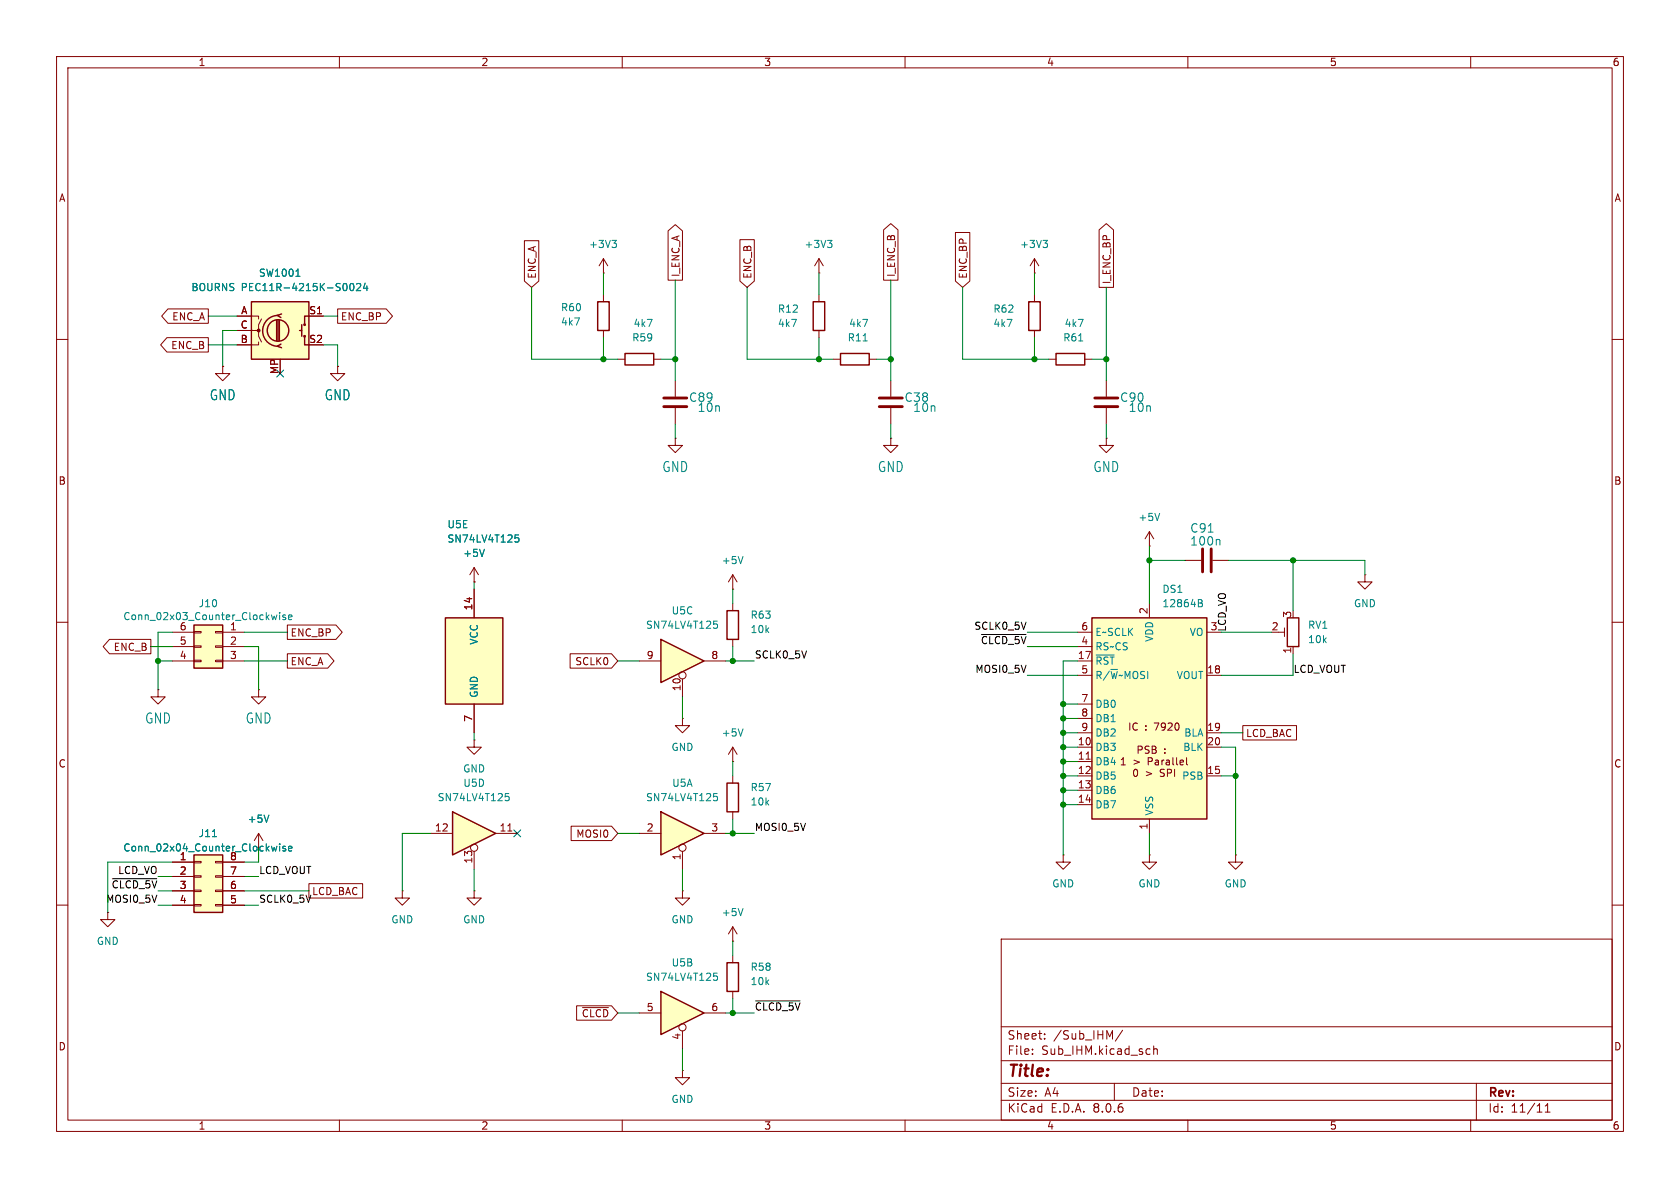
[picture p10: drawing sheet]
<svg xmlns="http://www.w3.org/2000/svg" width="297mm" height="210mm" viewBox="0 0 297 210" stroke-linecap="round" stroke-linejoin="round" font-family="sans-serif">
<g fill="none" stroke="#840000" stroke-width=".18">
<path d="M10 10h277v190h-277zM12 12h273v186h-273zM60 10v2M110 10v2M160 10v2M210 10v2M260 10v2M10 60h2M285 60h2M10 110h2M129.5 104.1h.1M129.5 101.6l-.7 1.3"/>
<path d="M129.5 101.6v2.5M129.5 101.6l.8 1.3M285 110h2M45.7 121.9v1.3h-1.3l1.3 1.3 1.3-1.3h-1.3M45.7 121.9h.1M10 160h2M218.4 151.1v1.3h-1.2l1.2 1.3 1.3-1.3h-1.3M218.4 151.1h.1M285 160h2M177 166h108v32h-108zM60 198v2M110 198v2"/>
<path d="M160 198v2M177 194.5h108M177 191.5h108M177 187.5h108M177 181.5h108M182.5 186.3v.1M182.5 185.5v.1M184.7 183.6v.1M184.7 182.8v.1M197 191.5v3M198.5 182.1l-1.3 2M203.2 185.4l.1 .1"/>
<path d="M203.3 186.3l-.1 .1M204 184.9v1.5M204 185.5l.2-.1 .3 .1 .1 .9M210 198v2M260 198v2M261 191.5v6.5M273.2 196.6h.8M273.2 195.5l.4-.4v1.5"/>
</g>
<path d="M131.4 98.4l-.5 1.2" fill="none" stroke="#008484" stroke-width=".18"/>
<path d="M193 109.2h20.4v35.6h-20.4z" fill="#ffffc2"/>
<path d="M193 109.2h20.4v35.6h-20.4z" fill="none" stroke="#840000" stroke-width=".25"/>
<g fill="none" stroke="#840000" stroke-width=".18">
<path d="M83.8 102.9h.1M83.8 100.3l-.7 1.3M83.8 100.3v2.6M83.8 100.3l.8 1.3M190.5 116.8h2.5M190.5 119.4h2.5M190.5 111.8h2.5M190.5 114.3h2.5M203.2 106.7v2.5M213.4 119.4h2.5M213.4 111.8h2.5M190.5 134.6h2.5"/>
<path d="M190.5 132.1h2.5M190.5 137.2h2.5M190.5 139.7h2.5M190.5 129.5h2.5M190.5 124.5h2.5M190.5 127h2.5M192 134.2h.7M198.2 134.3l.4-.4v1.3M198.2 135.2h.7M199.7 127.8v1.3M200.5 134.4l.9 .3-.9 .4M200.6 136h.1a.68 .68 0 0 1 .4 .6 .68 .68 0 0 1-.4 .7 .84 .84 0 0 1-.1-1.3z"/>
<path d="M201.1 127.9a.6 .6 0 0 0-.9 .5 .6 .6 0 0 0 .6 .7l.3-.1M201.7 132.6l.2-.3v-.3l-.7-.1v1.3M202.6 129v.1M202.6 128.3v.1M202.6 136.4l1 .4-1 .3M203 133.9v1.3M203.7 134.1v.3l-.1 .1-.6 .1M203.7 131.9l.6 .1 .1 .3-.3 .2M203.7 132.5h.4M204 127.8h.9l-.6 1.3M204.1 132.5l.3 .2v.3l-.7 .2M204.3 134.4h.5v.8"/>
<path d="M204.8 134.7h-.4l-.2 .2 .2 .3h.4M205.4 134.4v.8M205.8 134.4l-.4 .2M205.8 136h-.4l-.2 .1v.4l.5 .2 .1 .3-.2 .3-.5-.1M206 128.4l-.2 .2h-.3l-.2-.2 .1-.5 .4-.1 .2 .1a.84 .84 0 0 1-.3 1.2h-.3M206.2 134.4h.5v.8M206.4 136.7l.6-.1 .1-.2-.1-.3-.6-.1v1.3M206.5 127.9l.5-.1 .2 .4-.8 .9h.8M206.7 134.7h-.4l-.2 .2 .2 .3h.4M207.4 133.9v1.1l.1 .2M207.7 136v1.3M207.8 127.9l.2-.1a.68 .68 0 0 1 .5 .6 .68 .68 0 0 1-.5 .7l-.2-.1-.1-.4z"/>
<path d="M208 133.9v1.1l.2 .2M208.6 134.8l.6-.1v-.3h-.4l-.2 .1 .1 .7h.5M209.8 133.9v1.1l.2 .2M213.4 132.1h2.5M213.4 137.2h2.5M213.4 129.5h2.5M188 151.1v1.3h-1.3l1.3 1.3 1.2-1.3h-1.2M188 151.1h.1M190.5 142.2h2.5M203.2 144.8v2.5"/>
</g>
<path d="M85.6 97.1l-.4 1.3M193.8 115.8h3.2M211.9 106l.6 .1v.3l-.2 .2M211.9 106.6h.4M212.3 106.6l.3 .2-.1 .3-.6 .2" fill="none" stroke="#008484" stroke-width=".18"/>
<path d="M78.7 109.2h10.2v15.3h-10.2z" fill="#ffffc2"/>
<path d="M78.7 109.2h10.2v15.3h-10.2z" fill="none" stroke="#840000" stroke-width=".25"/>
<path d="M83.8 104.1v5.1M83.8 124.5v5" fill="none" stroke="#840000" stroke-width=".18"/>
<path d="M91.1 94.6h.6M91.1 95.1l.4-.1 .2 .3-.1 .5h-.5" fill="none" stroke="#008484" stroke-width=".18"/>
<path d="M44.4 53.3h10.2v10.2h-10.2z" fill="#ffffc2"/>
<g fill="none" stroke="#840000" stroke-width=".25">
<path d="M44.4 53.3h10.2v10.2h-10.2zM48.9 56.6v3.6M49.1 55.8a2.73 2.73 0 0 0-2.7 2.7 2.73 2.73 0 0 0 2.7 2.7M49.1 56.6v3.6M49.4 56.6v3.6M49.8 55.5l-.8 .3 .7 .3M53 58.4h.3M53.3 57.4v2M53.8 59.4v1.6h.8M54.6 55.9h-.8v1.5M143.8 53.3h2v5.1h-2zM181.9 53.3h2v5.1h-2z"/>
<path d="M49.7 60.8l-.7 .4 .8 .3M110.5 62.5h5.1v2h-5.1zM148.6 62.5h5.1v2h-5.1zM128.5 108h2.1v5h-2.1zM227.6 109.2h2v5.1h-2z"/>
<circle cx="49.1" cy="58.4" r="1.9"/>
<circle cx="53.8" cy="57.4" r=".13"/>
<circle cx="53.8" cy="59.4" r=".13"/>
</g>
<circle cx="45.7" cy="58.4" r=".25" fill="#840000" stroke="#840000" stroke-width=".18"/>
<g fill="none" stroke="#840000" stroke-width=".18">
<path d="M41.9 55.9h3.8v.5M41.9 58.4h3.8v1l.5 1.1M46.2 56.4l-.5 1v1h-.5M54.6 55.9h2.5M144.8 48.3h.1M144.8 45.7l.7 1.3M144.8 45.7v2.6M144.8 52.1v1.2M144.8 58.4v1.3M144.8 45.7l-.8 1.3M182.9 52.1v1.2M182.9 58.4v1.3"/>
<path d="M45.7 60.5v.5h-3.8M59.7 64.8v1.2h1.3l-1.3 1.3-1.3-1.3h1.3M59.7 64.8h.1M109.2 63.5h1.3M115.6 63.5h1.2M119.4 77.5v1.2h1.2l-1.2 1.3-1.3-1.3h1.3M119.4 77.5h.1M119.4 67.3v2.8M119.4 72.1v2.8M147.3 63.5h1.3M153.7 63.5h1.2M157.5 67.3v2.8"/>
<path d="M157.5 72.1v2.8M195.6 77.5v1.2h1.2l-1.2 1.3-1.3-1.3h1.3M195.6 77.5h.1M195.6 67.3v2.8M195.6 72.1v2.8M129.5 106.7v1.3M129.5 113v1.3M226.1 111.8h1M227.1 111v1.5M228.6 114.3v1.3M241.3 101.6v1.3h-1.3l1.3 1.2 1.3-1.2h-1.3M241.3 101.6h.1"/>
<path d="M83.8 130.8v1.3h-1.3l1.3 1.3 1.3-1.3h-1.3M83.8 130.8h.1M71.1 157.5v1.3h-1.3l1.3 1.2 1.3-1.2h-1.3M71.1 157.5h.1M83.8 157.5v1.3h-1.3l1.3 1.2 1.3-1.2h-1.3M83.8 157.5h.1M203.2 151.1v1.3h-1.3l1.3 1.3 1.3-1.3h-1.3M203.2 151.1h.1"/>
</g>
<path d="M52.3 48.8h.7M62 50.2l.1-.1a.68 .68 0 0 1 .5 .6 .68 .68 0 0 1-.5 .7l-.1-.1-.2-.4zM63 50.2l.5-.1 .3 .4-.8 .9h.8M64.6 50l-.3 1h.7M64.9 50.5v.9M146.3 42.5h.8l-.4 .5M146.8 43l.3 .2v.3l-.3 .3M152.6 60.3h.7" fill="none" stroke="#008484" stroke-width=".18"/>
<path d="M117.3 71.9h4.1M117.3 70.4h4.1M155.4 71.9h4.1M155.4 70.4h4.1M193.5 71.9h4.1M193.5 70.4h4.1" fill="none" stroke="#840000" stroke-width=".51"/>
<path d="M116.8 113l7.7 3.8-7.7 3.9z" fill="#ffffc2"/>
<path d="M116.8 113l7.7 3.8-7.7 3.9z" fill="none" stroke="#840000" stroke-width=".25"/>
<g fill="none" stroke="#840000" stroke-width=".18">
<path d="M113 116.8h3.8M124.5 116.8h3.8M120.6 120v3.2"/>
<circle cx="120.6" cy="119.4" r=".63"/>
</g>
<path d="M126.2 109.8h.6M126.2 110.3h.4l.2 .2-.1 .5h-.5" fill="none" stroke="#008484" stroke-width=".18"/>
<path d="M80 143.5l7.6 3.8-7.6 3.8z" fill="#ffffc2"/>
<path d="M105.7 53.3h2v5.1h-2zM186.7 62.5h5.1v2h-5.1zM128.5 138.4h2.1v5.1h-2.1zM80 143.5l7.6 3.8-7.6 3.8zM128.5 170.2h2.1v5.1h-2.1z" fill="none" stroke="#840000" stroke-width=".25"/>
<g fill="none" stroke="#840000" stroke-width=".18">
<path d="M106.7 48.3h.1M106.7 45.7v2.6M106.7 52.1v1.2M106.7 58.4v1.3M106.7 45.7l-.8 1.3M106.7 45.7l.7 1.3M182.9 48.3h.1M182.9 45.7l.7 1.3M182.9 45.7v2.6M182.9 45.7l-.8 1.3M157.5 77.5v1.2h1.2l-1.2 1.3-1.3-1.3h1.3M157.5 77.5h.1"/>
<path d="M185.4 63.5h1.3M191.8 63.5h1.2M203.2 96.5h.1M203.2 94l-.8 1.3M203.2 94v2.5M203.2 94l.8 1.3M209.5 99.1h2.8M214.4 99.1h2.8M129.5 137.2v1.2M76.2 147.3h3.8M83.8 150.5v3.2M87.6 147.3h3.8"/>
<path d="M89.8 146.9h.7M120.6 157.5v1.3h-1.2l1.2 1.2 1.3-1.2h-1.3M120.6 157.5h.1M129.5 143.5v1.3M129.5 166.4h.1M129.5 163.8v2.6M129.5 168.9v1.3M129.5 175.3v1.2M129.5 163.8l-.7 1.3M129.5 163.8l.8 1.3"/>
<circle cx="83.8" cy="149.9" r=".63"/>
</g>
<path d="M108.2 42.5h.8l-.4 .5M108.7 43l.3 .2v.3l-.3 .3M184.4 42.5h.8l-.4 .5M184.9 43l.3 .2v.3l-.3 .3M190.7 60.3h.7M205 90.7l-.4 1.3M215.5 95.4l.2 .2v.8M89.4 140.3h.6M89.4 140.8h.4l.2 .2-.1 .5h-.5M131.4 160.6l-.5 1.3" fill="none" stroke="#008484" stroke-width=".18"/>
<path d="M212.6 97v4.1M214.1 97v4.1" fill="none" stroke="#840000" stroke-width=".51"/>
<path d="M116.8 143.5l7.7 3.8-7.7 3.8z" fill="#ffffc2"/>
<path d="M116.8 143.5l7.7 3.8-7.7 3.8z" fill="none" stroke="#840000" stroke-width=".25"/>
<g fill="none" stroke="#840000" stroke-width=".18">
<path d="M120.6 127v1.3h-1.2l1.2 1.2 1.3-1.2h-1.3M120.6 127h.1M129.5 134.6h.1M129.5 132.1l-.7 1.3M129.5 132.1v2.5M129.5 132.1l.8 1.3M45.7 147.3l-.7 1.3M45.7 147.3v2.6M45.7 147.3l.8 1.3M113 147.3h3.8M120.6 150.5v3.2M124.5 147.3h3.8"/>
<path d="M120.6 189.2v1.3h-1.2l1.2 1.3 1.3-1.3h-1.3M120.6 189.2h.1"/>
<circle cx="120.6" cy="149.9" r=".63"/>
</g>
<path d="M131.4 128.8l-.5 1.3M47.5 144.1l-.4 1.3M126.2 140.3h.6M126.2 140.8h.4l.2 .2-.1 .5h-.5" fill="none" stroke="#008484" stroke-width=".18"/>
<path d="M116.8 175.3l7.7 3.8-7.7 3.8z" fill="#ffffc2"/>
<path d="M116.8 175.3l7.7 3.8-7.7 3.8z" fill="none" stroke="#840000" stroke-width=".25"/>
<g fill="none" stroke="#840000" stroke-width=".18">
<path d="M19 161.3v1.3h-1.2l1.2 1.2 1.3-1.2h-1.3M19 161.3h.1M113 179.1h3.8M124.5 179.1h3.8M120.6 182.2v3.2"/>
<circle cx="120.6" cy="181.6" r=".63"/>
</g>
<path d="M126.2 172h.6M126.2 172.6l.4-.1 .2 .3-.1 .4h-.5" fill="none" stroke="#008484" stroke-width=".18"/>
<path d="M34.3 151.1h5.1v10.2h-5.1z" fill="#ffffc2"/>
<g fill="none" stroke="#840000" stroke-width=".18">
<path d="M39.4 64.8v1.2h1.2l-1.2 1.3-1.3-1.3h1.3M39.4 64.8h.1M27.9 121.9v1.3h-1.2l1.2 1.3 1.3-1.3h-1.3M27.9 121.9h.1M30.5 152.4h3.8M30.5 154.9h3.8M30.5 157.5h3.8M34.3 159.9h1.3v.2h-1.3zM34.3 157.4h1.3v.2h-1.3zM34.3 154.8h1.3v.3h-1.3zM34.3 152.3h1.3v.2h-1.3zM38.1 159.9h1.3v.2h-1.3z"/>
<path d="M38.1 157.4h1.3v.2h-1.3zM38.1 154.8h1.3v.3h-1.3zM38.1 152.3h1.3v.2h-1.3zM39.4 152.4h3.8M39.4 154.9h3.8M39.4 157.5h3.8M30.5 160h3.8M39.4 160h3.8"/>
</g>
<path d="M34.3 151.1h5.1v10.2h-5.1z" fill="none" stroke="#840000" stroke-width=".25"/>
<path d="M37.6 147.9h.7M49 149.6l-.3 .8-.2-.6M49.4 149.2v.1M49.4 149.6v.8M50.5 149.7l-.3-.1-.2 .2v.2l.5 .1v.3h-.5M51 150l.6-.1v-.2l-.4-.1-.2 .2 .1 .6h.5" fill="none" stroke="#008484" stroke-width=".18"/>
<path d="M34.3 110.5h5.1v7.6h-5.1z" fill="#ffffc2"/>
<g fill="none" stroke="#840000" stroke-width=".18">
<path d="M29.5 59.7h7.3v2.5h-7.3l-1.1-1.2zM29.7 54.6h7.1v2.6h-7.1l-1.1-1.3zM41.9 55.9h2.5M41.9 58.4h2.5M54.6 55.9h2.5M59.7 54.6h8.6l1.1 1.3-1.1 1.3h-8.6zM92.7 42.5h2.6v7.2l-1.3 1.1-1.3-1.1zM118.1 40.8l1.3-1.1 1.3 1.1v8.7h-2.6zM130.8 42.4h2.6v7.3l-1.3 1.1-1.3-1.1zM156.2 40.6l1.3-1.1 1.3 1.1v8.9h-2.6zM168.9 41.1h2.6v8.6l-1.3 1.1-1.3-1.1zM194.3 40.6l1.3-1.1 1.3 1.1v10.2h-2.6z"/>
<path d="M39.4 64.8h.1M41.9 61h2.5M59.7 64.8h.1M19.3 113h7.4v2.6h-7.4l-1.1-1.3zM30.5 111.8h3.8M30.5 114.3h3.8M30.5 116.8h3.8M34.3 116.7h1.3v.3h-1.3zM34.3 114.2h1.3v.2h-1.3zM34.3 111.6h1.3v.3h-1.3zM38.1 116.7h1.3v.3h-1.3zM38.1 114.2h1.3v.2h-1.3z"/>
<path d="M38.1 111.6h1.3v.3h-1.3zM39.4 111.8h3.8M39.4 114.3h3.8M39.4 116.8h3.8M50.8 110.5h8.6l1.1 1.3-1.1 1.2h-8.6zM50.8 115.6h7.1l1.2 1.2-1.2 1.3h-7.1zM83.8 102.9h.1M83.8 104.1v5.1M100.8 115.6h7.3l1.1 1.2-1.1 1.3h-7.3zM83.8 124.5v5M219.7 128.3h9.5v2.5h-9.5zM30.5 152.4h3.8"/>
<path d="M30.5 154.9h3.8M30.5 157.5h3.8M39.4 152.4h3.8M39.4 154.9h3.8M39.4 157.5h3.8M54.6 156.2h9.5v2.6h-9.5zM101 146h7.1l1.1 1.3-1.1 1.3h-7.1zM30.5 160h3.8M39.4 160h3.8M101.9 177.8h6.2l1.1 1.3-1.1 1.2h-6.2zM103 178.1h4.6"/>
</g>
<path d="M34.3 110.5h5.1v7.6h-5.1z" fill="none" stroke="#840000" stroke-width=".25"/>
<g fill="none" stroke="#008484" stroke-width=".18">
<path d="M52.3 48.8h.7M62 50.2l.1-.1a.68 .68 0 0 1 .5 .6 .68 .68 0 0 1-.5 .7l-.1-.1-.2-.4zM63 50.2l.5-.1 .3 .4-.8 .9h.8M64.6 50l-.3 1h.7M64.9 50.5v.9M85.6 97.1l-.4 1.3M91.1 94.6h.6M91.1 95.1l.4-.1 .2 .3-.1 .5h-.5M49 108.7l-.3 .8-.2-.6M49.4 108.3v.1M49.4 108.7v.8M50.5 108.8l-.3-.1-.2 .2v.2l.5 .1v.3h-.5"/>
<path d="M51 109.1l.6-.1v-.2l-.4-.1-.2 .2 .1 .6h.5M37.6 147.9h.7M47.5 144.1l-.4 1.3M49 149.6l-.3 .8-.2-.6M49.4 149.2v.1M49.4 149.6v.8M50.5 149.7l-.3-.1-.2 .2v.2l.5 .1v.3h-.5M51 150l.6-.1v-.2l-.4-.1-.2 .2 .1 .6h.5"/>
</g>
<path d="M173.5 112.2h7.9M19.9 155.3h7.8M133.6 176.9h7.8" fill="none" stroke="#000" stroke-width=".18"/>
<g fill="none" stroke="#008400" stroke-width=".18">
<path d="M36.8 55.9h5.1M41.9 58.4h-2.5v6.4M57.1 55.9h2.6M94 50.8v12.7h15.2M106.7 48.3v3.8M106.7 59.7v3.8M119.4 49.5v17.8M132.1 50.8v12.7h15.2M144.8 48.3v3.8M144.8 59.7v3.8M157.5 49.5v17.8M170.2 50.8v12.7h15.2"/>
<path d="M182.9 48.3v3.8M182.9 59.7v3.8M195.6 50.8v16.5M36.8 61h5.1M57.1 61h2.6v3.8M116.8 63.5h2.6M119.4 74.9v2.6M154.9 63.5h2.6M157.5 74.9v2.6M193 63.5h2.6M195.6 74.9v2.6M203.2 99.1h6.3"/>
<path d="M203.2 96.5v10.2M217.2 99.1h24.1v2.5M228.6 99.1v8.9M26.7 114.3h3.8M27.9 116.8h2.6M30.5 111.8h-2.6v10.1M43.2 111.8h7.6M43.2 114.3h2.5v7.6M43.2 116.8h7.6M83.8 102.9v1.2M109.2 116.8h3.8M128.3 116.8h5"/>
<path d="M129.5 104.1v2.6M129.5 114.3v2.5M181.6 119.4h8.9M181.6 111.8h8.9M181.6 114.3h8.9M190.5 116.8h-2.5v34.3M215.9 111.8h8.9M228.6 115.6v3.8h-12.7M83.8 129.5v1.3M120.6 123.2v3.8M129.5 134.6v2.6M188 132.1h2.5"/>
<path d="M188 137.2h2.5M188 127h2.5M188 124.5h2.5M188 139.7h2.5M188 129.5h2.5M188 134.6h2.5M215.9 132.1h2.5v19M215.9 137.2h2.5M215.9 129.5h3.8M27.9 157.5h2.6M27.9 154.9h2.6M30.5 152.4h-11.5v8.9"/>
<path d="M43.2 157.5h11.4M43.2 154.9h2.5M45.7 149.9v2.5h-2.5M76.2 147.3h-5.1v10.2M83.8 153.7v3.8M109.2 147.3h3.8M120.6 153.7v3.8M128.3 147.3h5M129.5 144.8v2.5M188 142.2h2.5M203.2 147.3v3.8M27.9 160h2.6"/>
<path d="M43.2 160h2.5M109.2 179.1h3.8M128.3 179.1h5M129.5 166.4v2.5M129.5 176.5v2.6M120.6 185.4v3.8"/>
</g>
<path d="M48.9 65.4l1.2 1.2M50.1 65.4l-1.2 1.2M90.8 146.7l1.2 1.2M92 146.7l-1.2 1.2" fill="none" stroke="#000084" stroke-width=".18"/>
<g fill="#008400" stroke="#008400" stroke-width=".18">
<circle cx="188" cy="127" r=".46"/>
<circle cx="129.5" cy="147.3" r=".46"/>
<circle cx="188" cy="129.5" r=".46"/>
<circle cx="188" cy="134.6" r=".46"/>
<circle cx="188" cy="137.2" r=".46"/>
<circle cx="188" cy="132.1" r=".46"/>
<circle cx="188" cy="142.2" r=".46"/>
<circle cx="188" cy="139.7" r=".46"/>
<circle cx="144.8" cy="63.5" r=".46"/>
<circle cx="119.4" cy="63.5" r=".46"/>
<circle cx="182.9" cy="63.5" r=".46"/>
<circle cx="203.2" cy="99.1" r=".46"/>
<circle cx="218.4" cy="137.2" r=".46"/>
<circle cx="228.6" cy="99.1" r=".46"/>
<circle cx="188" cy="124.5" r=".46"/>
<circle cx="195.6" cy="63.5" r=".46"/>
<circle cx="129.5" cy="179.1" r=".46"/>
<circle cx="106.7" cy="63.5" r=".46"/>
<circle cx="27.9" cy="116.8" r=".46"/>
<circle cx="157.5" cy="63.5" r=".46"/>
<circle cx="129.5" cy="116.8" r=".46"/>
</g>
<text font-size="2.8" fill="#840000" x="178" y="190.9">Title:</text>
<g font-size="2.5" fill="#008484">
<text x="37" y="71">GND</text>
<text x="57.3" y="71">GND</text>
<text x="117" y="83.7">GND</text>
<text x="155.1" y="83.7">GND</text>
<text x="193.2" y="83.7">GND</text>
<text x="25.6" y="128.1">GND</text>
<text x="43.3" y="128.1">GND</text>
</g>
<g font-size="2.1" fill="#008484">
<text x="121.7" y="71.2">C89</text>
<text x="159.8" y="71.2">C38</text>
<text x="197.9" y="71.2">C90</text>
<text x="123.2" y="73">10n</text>
<text x="161.3" y="73">10n</text>
<text x="199.4" y="73">10n</text>
<text x="210.3" y="94.4">C91</text>
<text x="210.3" y="96.6">100n</text>
</g>
<g font-size="2.1" fill="#840000">
<text x="178" y="184">Sheet:</text>
<text x="186.2" y="184">/Sub_IHM/</text>
<text x="178" y="186.7">File:</text>
<text x="184.1" y="186.7">Sub_IHM.kicad_sch</text>
<text x="178" y="196.9">KiCad</text>
<text x="178" y="194.1">Size:</text>
<text x="184.7" y="194.1">A4</text>
<text x="185.7" y="196.9">E.D.A.</text>
<text x="193.3" y="196.9">8.0.6</text>
<text x="200" y="194.1">Date:</text>
<text x="263" y="194.3">Rev:</text>
<text x="263" y="196.9">Id:</text>
<text x="267.1" y="196.9">11/11</text>
</g>
<g font-size="1.8" fill="#840000">
<text x="35" y="11.9">1</text>
<text x="85" y="11.9">2</text>
<text x="135" y="11.9">3</text>
<text x="185" y="11.9">4</text>
<text x="235" y="11.9">5</text>
<text x="285" y="11.9">6</text>
<text x="10.3" y="35.9">A</text>
<text x="285.3" y="35.9">A</text>
<text x="94.9" y="49.4" transform="rotate(-90 94.9 49.4)">ENC_A</text>
<text x="120.3" y="49.1" transform="rotate(-90 120.3 49.1)">I_ENC_A</text>
<text x="133" y="49.4" transform="rotate(-90 133 49.4)">ENC_B</text>
<text x="158.4" y="49.1" transform="rotate(-90 158.4 49.1)">I_ENC_B</text>
<text x="171.1" y="49.4" transform="rotate(-90 171.1 49.4)">ENC_BP</text>
<text x="196.5" y="50.3" transform="rotate(-90 196.5 50.3)">I_ENC_BP</text>
<text x="30.3" y="56.8">ENC_A</text>
<text x="42.4" y="58.2">C</text>
<text x="42.5" y="55.6">A</text>
<text x="54.6" y="55.6">S1</text>
<text x="60.2" y="56.8">ENC_BP</text>
<text x="30.2" y="61.9">ENC_B</text>
<text x="42.4" y="60.7">B</text>
<text x="54.6" y="60.7">S2</text>
<text x="49.3" y="66.2" transform="rotate(-90 49.3 66.2)">MP</text>
<text x="10.3" y="85.9">B</text>
<text x="285.3" y="85.9">B</text>
<text x="83.6" y="108" transform="rotate(-90 83.6 108)">14</text>
<text x="31.7" y="111.5">6</text>
<text x="40.6" y="111.5">1</text>
<text x="51.3" y="112.7">ENC_BP</text>
<text x="191.1" y="111.5">6</text>
<text x="202.9" y="108.7" transform="rotate(-90 202.9 108.7)">2</text>
<text x="224.7" y="111.5">2</text>
<text x="228.3" y="109.3" transform="rotate(-90 228.3 109.3)">3</text>
<text x="20" y="115.3">ENC_B</text>
<text x="31.7" y="116.6">4</text>
<text x="31.7" y="114">5</text>
<text x="40.6" y="114">2</text>
<text x="40.6" y="116.6">3</text>
<text x="51.3" y="117.8">ENC_A</text>
<text x="101.6" y="117.8">SCLK0</text>
<text x="114.2" y="116.6">9</text>
<text x="125.7" y="116.6">8</text>
<text x="190.5" y="116.6">17</text>
<text x="191.1" y="114">4</text>
<text x="191.1" y="119.1">5</text>
<text x="213.3" y="119.1">18</text>
<text x="228.3" y="115.6" transform="rotate(-90 228.3 115.6)">1</text>
<text x="120.4" y="122.3" transform="rotate(-90 120.4 122.3)">10</text>
<text x="191.1" y="124.2">7</text>
<text x="83.6" y="127.7" transform="rotate(-90 83.6 127.7)">7</text>
<text x="190.5" y="131.8">10</text>
<text x="191.1" y="126.7">8</text>
<text x="191.1" y="129.3">9</text>
<text x="213.3" y="129.3">19</text>
<text x="213.3" y="131.8">20</text>
<text x="220.2" y="130.5">LCD_BAC</text>
<text x="10.3" y="135.9">C</text>
<text x="190.5" y="134.4">11</text>
<text x="190.5" y="136.9">12</text>
<text x="200.8" y="133.5">:</text>
<text x="202.6" y="133.5">1</text>
<text x="206.1" y="133.5">&gt;</text>
<text x="213.3" y="136.9">15</text>
<text x="285.3" y="135.9">C</text>
<text x="190.5" y="139.4">13</text>
<text x="190.5" y="142">14</text>
<text x="76.8" y="147.1">12</text>
<text x="88.2" y="147.1">11</text>
<text x="101.8" y="148.3">MOSI0</text>
<text x="114.2" y="147.1">2</text>
<text x="125.7" y="147.1">3</text>
<text x="202.9" y="146.8" transform="rotate(-90 202.9 146.8)">1</text>
<text x="31.7" y="152.1">1</text>
<text x="31.7" y="154.7">2</text>
<text x="40.6" y="154.7">7</text>
<text x="40.6" y="152.1">8</text>
<text x="83.6" y="152.8" transform="rotate(-90 83.6 152.8)">13</text>
<text x="120.4" y="152.2" transform="rotate(-90 120.4 152.2)">1</text>
<text x="31.7" y="157.2">3</text>
<text x="31.7" y="159.8">4</text>
<text x="40.6" y="159.8">5</text>
<text x="40.6" y="157.2">6</text>
<text x="55.1" y="158.4">LCD_BAC</text>
<text x="114.2" y="178.8">5</text>
<text x="125.7" y="178.8">6</text>
<text x="10.3" y="185.9">D</text>
<text x="102.7" y="180">~{CLCD}</text>
<text x="120.4" y="183.9" transform="rotate(-90 120.4 183.9)">4</text>
<text x="285.3" y="185.9">D</text>
<text x="35" y="199.9">1</text>
<text x="85" y="199.9">2</text>
<text x="135" y="199.9">3</text>
<text x="185" y="199.9">4</text>
<text x="235" y="199.9">5</text>
<text x="285" y="199.9">6</text>
</g>
<g font-size="1.8" fill="#008484">
<text x="104" y="44">+3V3</text>
<text x="142.1" y="44">+3V3</text>
<text x="180.2" y="44">+3V3</text>
<text x="33.7" y="51.7">BOURNS</text>
<text x="42.6" y="51.7">PEC11R-4215K-S0024</text>
<text x="45.7" y="49.1">SW1001</text>
<text x="99.1" y="57.8">4k7</text>
<text x="99.1" y="55.2">R60</text>
<text x="111.9" y="58">4k7</text>
<text x="137.4" y="58">4k7</text>
<text x="137.4" y="55.5">R12</text>
<text x="150" y="58">4k7</text>
<text x="175.5" y="58">4k7</text>
<text x="175.5" y="55.5">R62</text>
<text x="188.1" y="58">4k7</text>
<text x="111.7" y="60.6">R59</text>
<text x="149.8" y="60.6">R11</text>
<text x="187.9" y="60.6">R61</text>
<text x="79" y="93.6">U5E</text>
<text x="201.2" y="92.3">+5V</text>
<text x="79" y="96.1">SN74LV4T125</text>
<text x="81.8" y="98.7">+5V</text>
<text x="127.5" y="99.9">+5V</text>
<text x="35" y="107.5">J10</text>
<text x="205.4" y="105">DS1</text>
<text x="205.4" y="107.5">12864B</text>
<text x="239.3" y="107.5">GND</text>
<text x="21.7" y="109.8">Conn_02x03_Counter_Clockwise</text>
<text x="114.1" y="111.4">SN74LV4T125</text>
<text x="118.6" y="108.8">U5C</text>
<text x="132.6" y="112.1">10k</text>
<text x="132.6" y="109.6">R63</text>
<text x="193.5" y="112.6">E~SCLK</text>
<text x="204.1" y="113.6" transform="rotate(-90 204.1 113.6)">VDD</text>
<text x="210.2" y="112.6">VO</text>
<text x="231.1" y="111.4">RV1</text>
<text x="231.1" y="113.9">10k</text>
<text x="84.7" y="114.1" transform="rotate(-90 84.7 114.1)">VCC</text>
<text x="193.5" y="117.7">~{RST}</text>
<text x="193.5" y="115.2">RS~CS</text>
<text x="84.7" y="123.4" transform="rotate(-90 84.7 123.4)">GND</text>
<text x="193.5" y="120.2">R/~{W}~MOSI</text>
<text x="193.5" y="125.3">DB0</text>
<text x="207.9" y="120.2">VOUT</text>
<text x="127.5" y="130.4">+5V</text>
<text x="193.5" y="127.9">DB1</text>
<text x="193.5" y="130.4">DB2</text>
<text x="209.3" y="130.4">BLA</text>
<text x="81.8" y="136.8">GND</text>
<text x="118.6" y="132.9">GND</text>
<text x="193.5" y="132.9">DB3</text>
<text x="193.5" y="135.5">DB4</text>
<text x="209.1" y="132.9">BLK</text>
<text x="77.3" y="141.8">SN74LV4T125</text>
<text x="81.8" y="139.3">U5D</text>
<text x="114.1" y="141.8">SN74LV4T125</text>
<text x="118.7" y="139.3">U5A</text>
<text x="132.6" y="142.6">10k</text>
<text x="132.6" y="140.1">R57</text>
<text x="193.5" y="138">DB5</text>
<text x="193.5" y="140.6">DB6</text>
<text x="193.5" y="143.1">DB7</text>
<text x="208.9" y="138">PSB</text>
<text x="35" y="148.2">J11</text>
<text x="43.7" y="145.6">+5V</text>
<text x="204.1" y="144.3" transform="rotate(-90 204.1 144.3)">VSS</text>
<text x="21.7" y="150.7">Conn_02x04_Counter_Clockwise</text>
<text x="185.9" y="157.1">GND</text>
<text x="201.2" y="157.1">GND</text>
<text x="216.4" y="157.1">GND</text>
<text x="17" y="167.2">GND</text>
<text x="69.1" y="163.4">GND</text>
<text x="81.8" y="163.4">GND</text>
<text x="118.6" y="163.4">GND</text>
<text x="127.5" y="162.2">+5V</text>
<text x="114.1" y="173.6">SN74LV4T125</text>
<text x="118.6" y="171">U5B</text>
<text x="132.6" y="171.8">R58</text>
<text x="132.6" y="174.3">10k</text>
<text x="118.6" y="195.2">GND</text>
</g>
<g font-size="1.8">
<text x="172.2" y="111.4">SCLK0_5V</text>
<text x="173.3" y="114">~{CLCD_5V}</text>
<text x="213.9" y="111.5">3</text>
<text x="216.8" y="111.8" transform="rotate(-90 216.8 111.8)">LCD_VO</text>
<text x="133.3" y="116.5">SCLK0_5V</text>
<text x="172.3" y="119">MOSI0_5V</text>
<text x="228.6" y="119">LCD_VOUT</text>
<text x="133.3" y="147">MOSI0_5V</text>
<text x="20.8" y="154.6">LCD_VO</text>
<text x="45.7" y="154.6">LCD_VOUT</text>
<text x="18.7" y="159.7">MOSI0_5V</text>
<text x="19.6" y="157.1">~{CLCD_5V}</text>
<text x="45.7" y="159.7">SCLK0_5V</text>
<text x="133.3" y="178.7">~{CLCD_5V}</text>
</g>
</svg>
